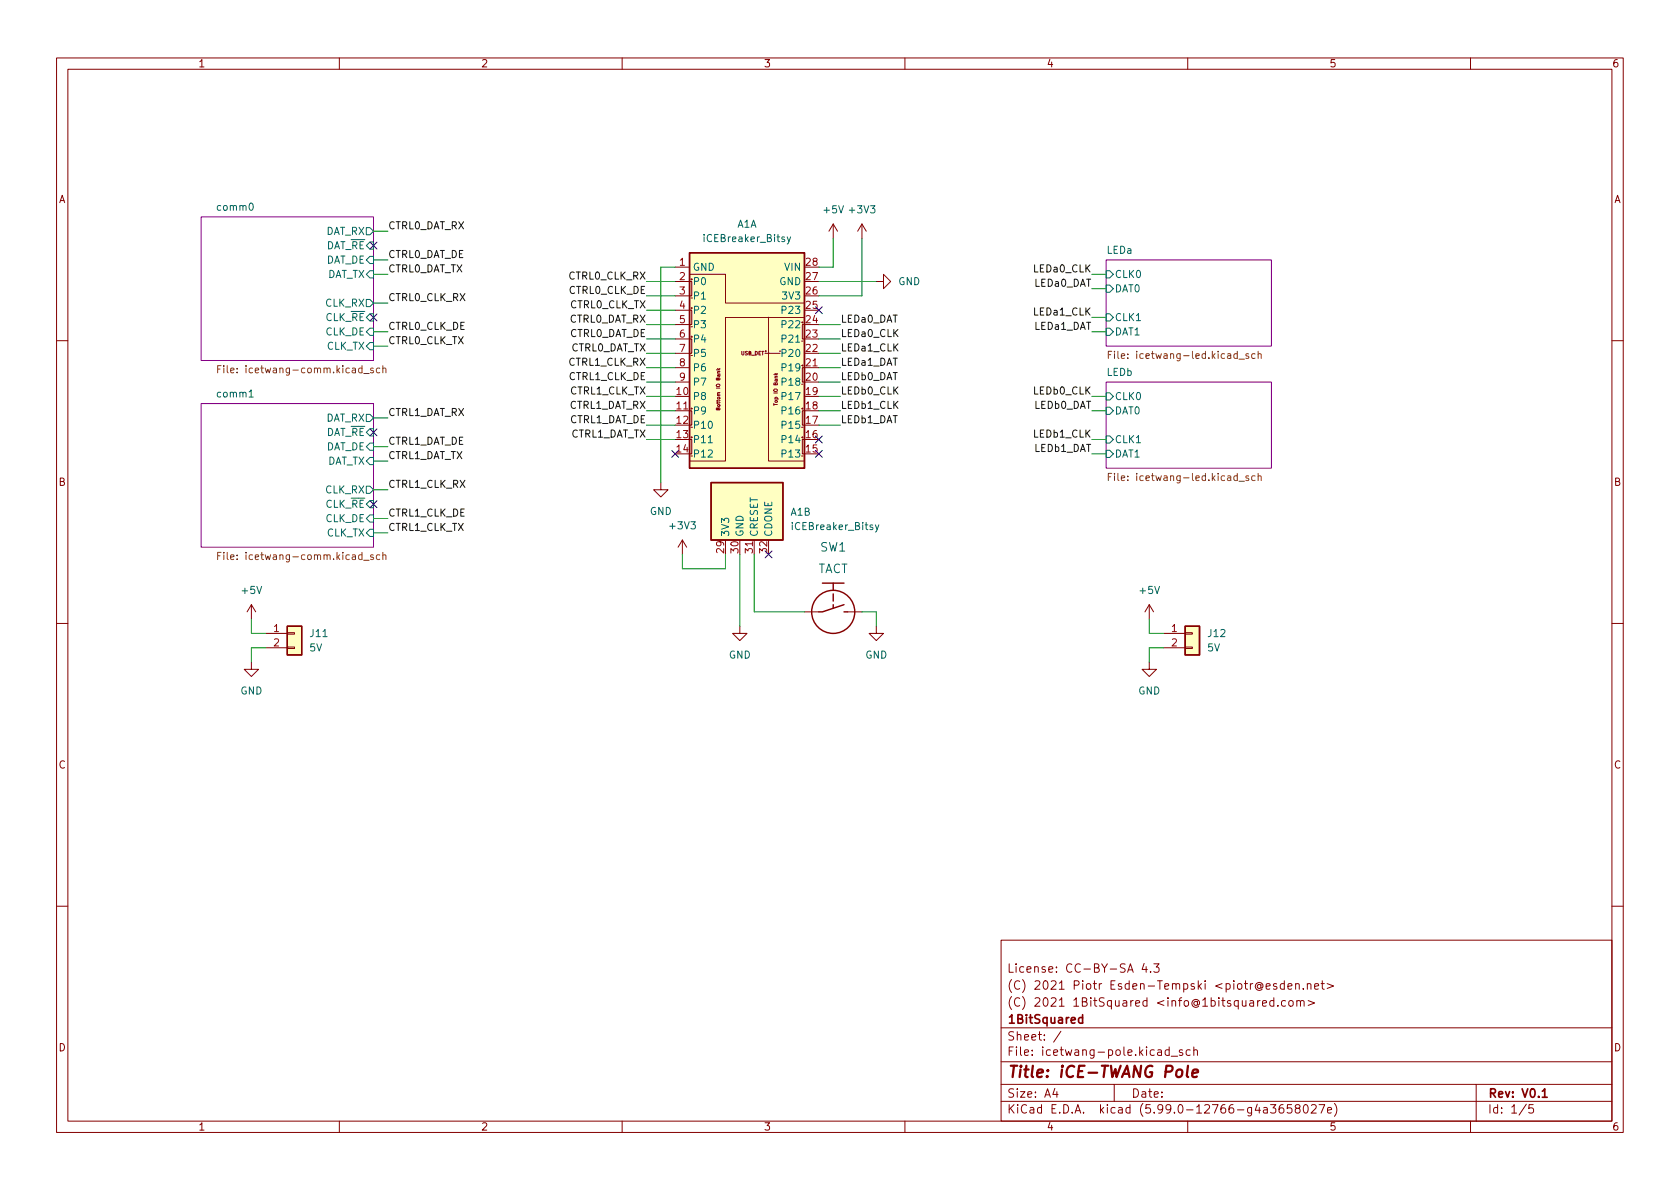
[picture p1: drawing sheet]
<svg xmlns="http://www.w3.org/2000/svg" width="297mm" height="210mm" viewBox="0 0 297 210" stroke-linecap="round" stroke-linejoin="round" font-family="sans-serif">
<g fill="none" stroke="#840000" stroke-width=".18">
<path d="M10 10.2h277v190.1h-277zM12 12.2h273v186.1h-273zM60 10.2v2M110 10.2v2M160 10.2v2M210 10.2v2M260 10.2v2M147.3 39.6l-.7 1.3M147.3 39.6v2.6M147.3 39.6l.8 1.3M152.4 39.6l-.8 1.3M152.4 39.6v2.6"/>
<path d="M152.4 39.6l.8 1.3M119.4 59.9h2.9v2.6h-2.9M119.4 54.9h2.9v2.5h-2.9M119.4 49.8h2.9v2.5h-2.9M119.4 47.2h2.5M121.9 48.5h6.4v5.1h13.9M135.9 56.1v25.4h6.3M142.2 57.4h-.3v2.5h.3M142.2 56.1h-13.9v25.4h-6.4M154.9 49.8h1.3v-1.3l1.3 1.3-1.3 1.2v-1.2M10 60.2h2M119.4 72.6h2.9v2.6h-.4"/>
<path d="M119.4 65h2.5M119.4 67.6h2.5M121.9 77.7h.4v2.6h-.4M126.7 65.4h.6M126.9 65.2l.2 .2M127 72.3l.1-.2 .2 .1v.3h-.6v-.3h.2l.1 .3M127.3 65.2l-.3 .1M135.3 62.1h.2M135.3 62.5h2.6M135.4 62v.2M137 66l.3 .3M137.4 66l-.2 .2"/>
<path d="M137.8 62.1h.2M142.2 77.7h-.3v2.6h.3M142.2 72.6h-.3v2.6h.3M144.8 65h-2.9v2.6h.3M285 60.2h2M116.8 85.3v1.3h1.3l-1.3 1.3-1.2-1.3h1.2M120.6 95.5l-.7 1.3M120.6 95.5v2.5M120.6 95.5l.8 1.3M133.3 95.5v2.5M10 110.2h2M44.4 117.1v1.3h1.3l-1.3 1.2-1.2-1.2h1.2"/>
<path d="M44.4 106.9l-.7 1.3M44.4 106.9v2.6M44.4 106.9l.8 1.3M47 112h3.8M47 114.5h3.8M50.8 114.4h1.3v.3h-1.3zM50.8 111.9h1.3v.2h-1.3zM130.8 110.7v1.3h1.3l-1.3 1.3-1.3-1.3h1.3M142.2 108.2h2.6M149.9 108.2h2.5M154.9 110.7v1.3h1.3l-1.3 1.3-1.2-1.3h1.2M203.2 117.1v1.3h1.3l-1.3 1.2-1.3-1.2h1.3"/>
<path d="M203.2 106.9l-.8 1.3M203.2 106.9v2.6M203.2 106.9l.8 1.3M205.7 112h3.8M205.7 114.5h3.8M209.5 114.4h1.3v.3h-1.3zM209.5 111.9h1.3v.2h-1.3zM285 110.2h2M10 160.2h2M177 166.3h108v32h-108zM202.3 170.4l-.4 1h1M202.6 170.9v1"/>
<path d="M203.4 171.8v.1M204 170.4h.9l-.5 .6 .5 .1v.7l-.3 .1h-.4l-.2-.1M222.8 176.9l-.3 .1-.1 .2M223.2 177.4l.7-.1v-.3l-.5-.1-.2 .2 .1 .8h.6M225.2 177l-.4-.1-.3 .3v.4l.1 .3h.6M225.2 176.4v1.5M225.7 174l-.3-.1-.3 .2 .1 .3 .5 .1v.4h-.6M225.9 177.8v.1M227.1 174l-.5-.1-.2 .3v.4l.1 .3h.6M227.1 173.4v1.5M227.3 177l-.4-.1-.3 .3v.4l.1 .3h.6M227.7 174.4l.7-.1v-.3l-.5-.1-.2 .2 .1 .8h.6"/>
<path d="M228 177l.4-.1 .2 .3v.4l-.2 .3h-.4l-.1-.3v-.4zM229.1 174.1l.2-.2 .3 .1 .1 .9M229.1 173.9v1M229.3 177.1l.2-.2 .4 .1v.9M229.3 176.9v1M229.9 177.1l.2-.2 .4 .1 .1 .9M230.4 174.8v.1M231.1 174.1l.3-.2 .3 .1 .1 .9M231.1 173.9v1M231.3 176.9l1.1 .5-1.1 .4M232.4 174.4l.7-.1v-.3l-.5-.1-.2 .2 .1 .8h.6M233.6 173.9h.5"/>
<path d="M233.8 173.4v1.3l.3 .2M234.6 173.9l1.2 .5-1.2 .4M285 160.2h2M60 198.3v2M110 198.3v2M160 198.3v2M177 194.8h108M177 191.8h108M177 187.8h108M177 181.8h108M186.5 192.5l-.4 1h1M186.9 193v1"/>
<path d="M187.6 182.4l-1.3 1.9M197 191.8v3M206.7 185.7l-.4-.1-.3 .3v.4l.1 .3h.6M206.7 185.1v1.5M207.1 186.8h1.1M209.1 185.7l-.4-.1-.2 .2 .1 .3 .5 .1v.4h-.6M210 198.3v2M210.4 185.7l-.4-.1-.3 .3v.4l.2 .3h.5M211.1 185.8l.2-.2 .3 .1 .1 .9M211.1 185.1v1.5M224.6 195.3h1l-.5 .6 .4 .1v.7l-.2 .1h-.4l-.3-.1M226.9 195.3a.59 .59 0 0 0-.8 .7v.5l.2 .3h.4l.2-.1 .1-.5-.1-.2-.5-.1-.3 .3"/>
<path d="M228.4 195.3h-.8v.7l.2-.1 .5 .1 .1 .2v.5l-.3 .1-.5-.1M229.3 196l-.3-.3 .1-.2 .2-.2 .4 .1 .2 .2-.1 .2-.7 .2-.1 .3 .1 .4 .2 .1h.3l.3-.3v-.2l-.3-.3M230.6 195.4l.2-.1a.81 .81 0 0 1 .6 .7 .81 .81 0 0 1-.3 .8h-.2a.81 .81 0 0 1-.5-.6 .81 .81 0 0 1 .2-.8zM231.9 195.5l.5-.2 .2 .2 .1 .3-.9 1h.9M233.2 195.3h1l-.6 1.5M234.7 196.3l.7-.1v-.3l-.5-.1-.2 .2 .1 .8h.6M235.9 195.1a1.72 1.72 0 0 1 0 2.3M260 198.3v2M261 191.8v6.5M269.9 195.3l-1.3 1.9M271.1 195.3h-.7l-.1 .7 .2-.1 .5 .1 .2 .2-.1 .5-.2 .1-.6-.1"/>
</g>
<path d="M191.4 179.4v1.5M191.4 180l-.4-.1-.3 .3v.4l.1 .3h.6M272.7 193l.4-.5v1.5M272.7 194h.9" fill="none" stroke="#840000" stroke-width=".3"/>
<path d="M210 188.5l-.2 1.7 .3 .3M210.8 189.8l1-.2v-.4l-.2-.1-.6 .1-.2 1 .2 .3 .6-.1" fill="none" stroke="#840000" stroke-width=".4"/>
<g fill="#fff" stroke="#fff" stroke-width=".18">
<path d="M35.6 71.4h30.4v25.4h-30.4z"/>
<path d="M195.6 46h29.2v15.2h-29.2z"/>
<path d="M35.6 38.3h30.4v25.4h-30.4z"/>
<path d="M195.6 67.6h29.2v15.2h-29.2z"/>
</g>
<path d="M35.6 38.3h30.4v25.4h-30.4zM195.6 46h29.2v15.2h-29.2zM35.6 71.4h30.4v25.4h-30.4zM195.6 67.6h29.2v15.2h-29.2z" fill="none" stroke="#840084" stroke-width=".18"/>
<g fill="none" stroke="#006464" stroke-width=".18">
<path d="M64.8 53h.6l.6 .6-.6 .6h-.6zM64.8 40.3h.6l.6 .6-.6 .6h-.6zM65.4 55.5h.6v1.3h-.6l-.6-.7zM65.4 58h.6v1.3h-.6l-.6-.6zM65.4 45.3h.6v1.3h-.6l-.6-.6zM65.4 42.8h.6v1.3h-.6l-.6-.7zM65.4 47.9h.6v1.2h-.6l-.6-.6zM139.2 41.9l.3 .8M139.8 41.9l-.4 1.1-.2 .2M195.6 50.4h.6l.6 .6-.6 .7h-.6zM195.6 47.9h.6l.6 .6-.6 .6h-.6zM195.6 55.5h.6l.6 .6-.6 .7h-.6z"/>
<path d="M195.6 58h.6l.6 .7-.6 .6h-.6zM44 70.2h.8M64.8 73.3h.6l.6 .6-.6 .6h-.6zM65.4 78.4h.6v1.2h-.6l-.6-.6zM65.4 75.8h.6v1.3h-.6l-.6-.7zM65.4 60.6h.6v1.2h-.6l-.6-.6zM125.2 78.3h.8M195.6 72h.6l.6 .6-.6 .7h-.6zM195.6 69.5h.6l.6 .6-.6 .6h-.6zM195.6 77.1h.6l.6 .6-.6 .7h-.6zM195.6 79.6h.6l.6 .7-.6 .6h-.6zM64.8 86h.6l.6 .6-.6 .6h-.6z"/>
<path d="M65.4 88.5h.6v1.3h-.6l-.6-.7zM65.4 91.1h.6v1.2h-.6l-.6-.6zM65.4 93.6h.6v1.3h-.6l-.6-.7zM65.4 80.9h.6v1.3h-.6l-.6-.7zM154.8 92.8l.3 .9M155.4 92.8l-.4 1.2-.2 .1"/>
</g>
<g fill="none" stroke="#725600" stroke-width=".18">
<path d="M38.5 65.3h.4M39.1 64.7h-.6v1.2M39.6 64.7v.1M39.6 65.1v.8M64.3 66.1h1M66 65.1h-.3l-.2 .2 .1 .1 .4 .2v.3h-.5M67.1 65.1h-.3l-.3 .2 .2 .6h.4M67.7 65.2l.2-.1h.3v.8M67.7 64.7v1.2M196 62.7h.4M196.6 62.1h-.6v1.3M197.1 62.1v.1"/>
<path d="M197.1 62.5v.9M220.8 62.6l-.3-.1-.2 .2v.2l.5 .1v.3h-.5M221.9 62.6l-.4-.1-.2 .3 .1 .5h.5M222.5 62.7l.1-.2 .3 .1 .1 .8M222.5 62.1v1.3M38.5 98.3h.4M39.1 97.7h-.6v1.2M39.6 97.7v.1M39.6 98.1v.8M64.3 99.1h1M66 98.2l-.3-.1-.2 .2 .1 .2 .4 .1v.3h-.5M67.1 98.2l-.3-.1-.3 .2 .2 .6h.4"/>
<path d="M67.7 98.2l.2-.1 .3 .1v.7M67.7 97.7v1.2M196 84.3h.4M196.6 83.7h-.6v1.3M197.1 83.7v.1M197.1 84.1v.9M220.8 84.2l-.3-.1-.2 .2v.2l.5 .1v.3h-.5M221.9 84.2l-.4-.1-.2 .3 .1 .5h.5M222.5 84.3l.1-.2 .3 .1 .1 .8M222.5 83.7v1.3"/>
</g>
<g fill="#ffffc2" stroke="#ffffc2" stroke-width=".18">
<path d="M125.7 85.3h12.7v10.2h-12.7z"/>
<path d="M50.8 110.7h2.5v5.1h-2.5z"/>
<path d="M121.9 44.7h20.3v38.1h-20.3z"/>
<path d="M209.5 110.7h2.6v5.1h-2.6z"/>
</g>
<g fill="none" stroke="#840000" stroke-width=".25">
<path d="M121.9 44.7h20.3v38.1h-20.3zM125.7 85.3h12.7v10.2h-12.7zM50.8 110.7h2.5v5.1h-2.5zM145.4 103.1h3.8M147.3 103.1v1.3M147.3 105v1.3M147.3 106.9v.7M149.2 106.9l-3.8 1.3h-.6M149.2 108.2h.7M209.5 110.7h2.6v5.1h-2.6z"/>
<circle cx="147.3" cy="108.2" r="3.8"/>
</g>
<g fill="none" stroke="#009600" stroke-width=".18">
<path d="M66 53.6h2.6M66 48.5h2.6M66 46h2.6M66 40.9h2.6M66 58.7h2.6M114.3 49.8h5.1M114.3 52.3h5.1M114.3 54.9h5.1M114.3 57.4h5.1M114.3 59.9h5.1M119.4 47.2h-2.6v38.1M144.8 49.8h10.1"/>
<path d="M144.8 57.4h3.8M144.8 59.9h3.8M147.3 42.2v5h-2.5M152.4 42.2v10.1h-7.6M193 48.5h2.6M193 58.7h2.6M193 51h2.6M193 56.1h2.6M66 79h2.6M66 73.9h2.6M66 61.2h2.6M114.3 77.7h5.1"/>
<path d="M114.3 70.1h5.1M114.3 72.6h5.1M114.3 75.2h5.1M114.3 67.6h5.1M114.3 62.5h5.1M114.3 65h5.1M144.8 70.1h3.8M144.8 72.6h3.8M144.8 75.2h3.8M144.8 67.6h3.8M144.8 62.5h3.8M144.8 65h3.8"/>
<path d="M193 77.7h2.6M193 70.1h2.6M193 72.6h2.6M66 81.5h2.6M66 94.2h2.6M66 91.7h2.6M66 86.6h2.6M120.6 98v2.6h7.7v-2.6M130.8 98v12.7M133.3 98v10.2h8.9M193 80.3h2.6M44.4 109.5v2.5h2.6"/>
<path d="M47 114.5h-2.6v2.6M152.4 108.2h2.5v2.5M203.2 109.5v2.5h2.5M205.7 114.5h-2.5v2.6"/>
</g>
<g fill="none" stroke="#000084" stroke-width=".18">
<path d="M65.4 42.8l1.2 1.2M65.4 55.5l1.2 1.2M66.6 42.8l-1.2 1.2M66.6 55.5l-1.2 1.2M144.2 54.2l1.2 1.3M145.4 54.2l-1.2 1.3M65.4 75.8l1.2 1.3M66.6 75.8l-1.2 1.3M118.8 79.6l1.2 1.3M120 79.6l-1.2 1.3M144.2 77.1l1.2 1.2M144.2 79.6l1.2 1.3"/>
<path d="M145.4 77.1l-1.2 1.2M145.4 79.6l-1.2 1.3M65.4 88.5l1.2 1.3M66.6 88.5l-1.2 1.3M135.3 97.4l1.2 1.2M136.5 97.4l-1.2 1.2"/>
</g>
<text font-size="2.8" fill="#840000" x="178" y="190.6">Title: iCE-TWANG Pole</text>
<g font-size="2.1" fill="#006464">
<text x="144.5" y="101.3">TACT</text>
<text x="145" y="97.5">SW1</text>
</g>
<g font-size="2.1" fill="#840000">
<text x="178" y="172">License: CC-BY-SA 4.3</text>
<text x="178" y="178">(C) 2021 1BitSquared &lt;info@1bitsquared.com&gt;</text>
<text x="178" y="175">(C) 2021 Piotr Esden-Tempski &lt;piotr@esden.net&gt;</text>
<text x="178" y="184">Sheet: /</text>
<text x="178" y="181">1BitSquared</text>
<text x="178" y="186.7">File: icetwang-pole.kicad_sch</text>
<text x="178" y="196.9">KiCad E.D.A. kicad (5.99.0-12766-g4a3658027e)</text>
<text x="178" y="194.1">Size: A4</text>
<text x="200" y="194.1">Date:</text>
<text x="263" y="194.1">Rev: V0.1</text>
<text x="263" y="196.9">Id: 1/5</text>
</g>
<g font-size="1.8" fill="#840000">
<text x="35" y="11.9">1</text>
<text x="85" y="11.9">2</text>
<text x="135" y="11.9">3</text>
<text x="185" y="11.9">4</text>
<text x="235" y="11.9">5</text>
<text x="285" y="11.9">6</text>
<text x="10.3" y="35.9">A</text>
<text x="285.3" y="35.9">A</text>
<text x="10.3" y="85.9">B</text>
<text x="285.3" y="85.9">B</text>
<text x="10.3" y="135.9">C</text>
<text x="285.3" y="135.9">C</text>
<text x="10.3" y="185.9">D</text>
<text x="285.3" y="185.9">D</text>
<text x="35" y="199.9">1</text>
<text x="85" y="199.9">2</text>
<text x="135" y="199.9">3</text>
<text x="185" y="199.9">4</text>
<text x="235" y="199.9">5</text>
<text x="285" y="199.9">6</text>
</g>
<g font-size="1.8" fill="#006464">
<text x="38.5" y="37.2">comm0</text>
<text x="57.5" y="41.5">DAT_RX</text>
<text x="130.3" y="40.3">A1A</text>
<text x="145.7" y="37.7">+5V</text>
<text x="150.3" y="37.7">+3V3</text>
<text x="56.1" y="44.1">DAT_~{RE}</text>
<text x="57.5" y="46.6">DAT_DE</text>
<text x="122.4" y="47.9">GND</text>
<text x="124.7" y="42.8">iCEBreaker_Bitsy</text>
<text x="138.8" y="47.9">VIN</text>
<text x="195.7" y="44.9">LEDa</text>
<text x="57.7" y="49.1">DAT_TX</text>
<text x="122.4" y="50.4">P0</text>
<text x="122.4" y="53">P1</text>
<text x="137.8" y="50.4">GND</text>
<text x="138.6" y="53">3V3</text>
<text x="158.8" y="50.4">GND</text>
<text x="197" y="51.7">DAT0</text>
<text x="197" y="49.1">CLK0</text>
<text x="56.1" y="56.8">CLK_~{RE}</text>
<text x="57.5" y="54.2">CLK_RX</text>
<text x="57.5" y="59.3">CLK_DE</text>
<text x="122.4" y="55.5">P2</text>
<text x="122.4" y="58">P3</text>
<text x="138.6" y="58">P22</text>
<text x="138.6" y="55.5">P23</text>
<text x="197" y="56.8">CLK1</text>
<text x="197" y="59.3">DAT1</text>
<text x="57.7" y="61.8">CLK_TX</text>
<text x="122.4" y="60.6">P4</text>
<text x="122.4" y="63.1">P5</text>
<text x="122.4" y="65.7">P6</text>
<text x="138.6" y="65.7">P19</text>
<text x="138.6" y="63.1">P20</text>
<text x="138.6" y="60.6">P21</text>
<text x="38.5" y="70.3">comm1</text>
<text x="122.4" y="70.7">P8</text>
<text x="122.4" y="68.2">P7</text>
<text x="138.6" y="70.7">P17</text>
<text x="138.6" y="68.2">P18</text>
<text x="195.6" y="66.5">LEDb</text>
<text x="197" y="70.7">CLK0</text>
<text x="56.1" y="77.1">DAT_~{RE}</text>
<text x="57.5" y="74.5">DAT_RX</text>
<text x="122.4" y="73.3">P9</text>
<text x="122.4" y="75.8">P10</text>
<text x="138.6" y="75.8">P15</text>
<text x="138.6" y="73.3">P16</text>
<text x="197" y="73.3">DAT0</text>
<text x="57.5" y="79.6">DAT_DE</text>
<text x="57.7" y="82.2">DAT_TX</text>
<text x="122.4" y="78.4">P11</text>
<text x="122.4" y="80.9">P12</text>
<text x="138.6" y="80.9">P13</text>
<text x="138.6" y="78.4">P14</text>
<text x="197" y="78.4">CLK1</text>
<text x="197" y="80.9">DAT1</text>
<text x="56.1" y="89.8">CLK_~{RE}</text>
<text x="57.5" y="87.2">CLK_RX</text>
<text x="57.5" y="92.3">CLK_DE</text>
<text x="57.7" y="94.9">CLK_TX</text>
<text x="114.9" y="91.1">GND</text>
<text x="118.6" y="93.6">+3V3</text>
<text x="128.9" y="95" transform="rotate(-90 128.9 95)">3V3</text>
<text x="131.4" y="95" transform="rotate(-90 131.4 95)">GND</text>
<text x="134" y="95" transform="rotate(-90 134 95)">CRESET</text>
<text x="136.5" y="95" transform="rotate(-90 136.5 95)">CDONE</text>
<text x="139.8" y="91.2">A1B</text>
<text x="140.2" y="93.7">iCEBreaker_Bitsy</text>
<text x="42.9" y="105">+5V</text>
<text x="201.6" y="105">+5V</text>
<text x="54.9" y="112.6">J11</text>
<text x="213.7" y="112.6">J12</text>
<text x="54.8" y="115.2">5V</text>
<text x="128.8" y="116.5">GND</text>
<text x="153" y="116.5">GND</text>
<text x="213.5" y="115.2">5V</text>
<text x="42.5" y="122.8">GND</text>
<text x="201.2" y="122.8">GND</text>
</g>
<g font-size="1.8" fill="#0f0f0f">
<text x="68.6" y="40.5">CTRL0_DAT_RX</text>
<text x="68.6" y="45.6">CTRL0_DAT_DE</text>
<text x="68.6" y="53.2">CTRL0_CLK_RX</text>
<text x="68.6" y="48.2">CTRL0_DAT_TX</text>
<text x="100.5" y="52">CTRL0_CLK_DE</text>
<text x="100.5" y="49.4">CTRL0_CLK_RX</text>
<text x="182.9" y="48.2">LEDa0_CLK</text>
<text x="182.9" y="50.7">LEDa0_DAT</text>
<text x="68.6" y="58.3">CTRL0_CLK_DE</text>
<text x="100.5" y="59.6">CTRL0_DAT_DE</text>
<text x="100.5" y="57">CTRL0_DAT_RX</text>
<text x="100.7" y="54.5">CTRL0_CLK_TX</text>
<text x="148.6" y="57">LEDa0_DAT</text>
<text x="148.6" y="59.6">LEDa0_CLK</text>
<text x="182.9" y="58.3">LEDa1_DAT</text>
<text x="182.9" y="55.8">LEDa1_CLK</text>
<text x="68.6" y="60.9">CTRL0_CLK_TX</text>
<text x="100.5" y="64.7">CTRL1_CLK_RX</text>
<text x="100.7" y="62.1">CTRL0_DAT_TX</text>
<text x="148.6" y="64.7">LEDa1_DAT</text>
<text x="148.6" y="62.1">LEDa1_CLK</text>
<text x="100.5" y="67.2">CTRL1_CLK_DE</text>
<text x="100.7" y="69.7">CTRL1_CLK_TX</text>
<text x="148.6" y="67.2">LEDb0_DAT</text>
<text x="148.6" y="69.7">LEDb0_CLK</text>
<text x="182.8" y="69.7">LEDb0_CLK</text>
<text x="68.6" y="73.6">CTRL1_DAT_RX</text>
<text x="100.5" y="74.8">CTRL1_DAT_DE</text>
<text x="100.5" y="72.3">CTRL1_DAT_RX</text>
<text x="100.7" y="77.4">CTRL1_DAT_TX</text>
<text x="148.6" y="74.8">LEDb1_DAT</text>
<text x="148.6" y="72.3">LEDb1_CLK</text>
<text x="182.8" y="77.4">LEDb1_CLK</text>
<text x="182.8" y="72.3">LEDb0_DAT</text>
<text x="68.6" y="78.6">CTRL1_DAT_DE</text>
<text x="68.6" y="81.2">CTRL1_DAT_TX</text>
<text x="182.8" y="79.9">LEDb1_DAT</text>
<text x="68.6" y="86.3">CTRL1_CLK_RX</text>
<text x="68.6" y="93.9">CTRL1_CLK_TX</text>
<text x="68.6" y="91.3">CTRL1_CLK_DE</text>
</g>
<g font-size="1.8" fill="#a90000">
<text x="120.2" y="47">1</text>
<text x="142.5" y="47">28</text>
<text x="120.2" y="49.5">2</text>
<text x="120.2" y="52.1">3</text>
<text x="142.5" y="52.1">26</text>
<text x="142.5" y="49.5">27</text>
<text x="120.2" y="54.6">4</text>
<text x="120.2" y="57.1">5</text>
<text x="120.2" y="59.7">6</text>
<text x="142.5" y="59.7">23</text>
<text x="142.5" y="57.1">24</text>
<text x="142.5" y="54.6">25</text>
<text x="120.2" y="62.2">7</text>
<text x="120.2" y="64.8">8</text>
<text x="142.5" y="64.8">21</text>
<text x="142.5" y="62.2">22</text>
<text x="119.7" y="69.8">10</text>
<text x="120.2" y="67.3">9</text>
<text x="142.5" y="69.8">19</text>
<text x="142.5" y="67.3">20</text>
<text x="119.7" y="72.4">11</text>
<text x="119.7" y="74.9">12</text>
<text x="119.7" y="77.5">13</text>
<text x="142.5" y="77.5">16</text>
<text x="142.5" y="74.9">17</text>
<text x="142.5" y="72.4">18</text>
<text x="119.7" y="80">14</text>
<text x="142.5" y="80">15</text>
<text x="128" y="97.8" transform="rotate(-90 128 97.8)">29</text>
<text x="130.6" y="97.8" transform="rotate(-90 130.6 97.8)">30</text>
<text x="133.1" y="97.8" transform="rotate(-90 133.1 97.8)">31</text>
<text x="135.6" y="97.8" transform="rotate(-90 135.6 97.8)">32</text>
<text x="48.4" y="111.8">1</text>
<text x="207.2" y="111.8">1</text>
<text x="48.4" y="114.3">2</text>
<text x="207.2" y="114.3">2</text>
</g>
<g font-size="1.8" fill="#725600">
<text x="40.1" y="66">File: icetwang-comm.kicad_sch</text>
<text x="197.5" y="63.5">File: icetwang-led.kicad_sch</text>
<text x="197.5" y="85">File: icetwang-led.kicad_sch</text>
<text x="40.1" y="99">File: icetwang-comm.kicad_sch</text>
</g>
<g font-size=".9" fill="#840000">
<text x="131" y="62.8">USB_DET</text>
<text x="137.5" y="71.4" transform="rotate(-90 137.5 71.4)">Top IO Bank</text>
<text x="127.3" y="72.2" transform="rotate(-90 127.3 72.2)">Bottom IO Bank</text>
</g>
</svg>
